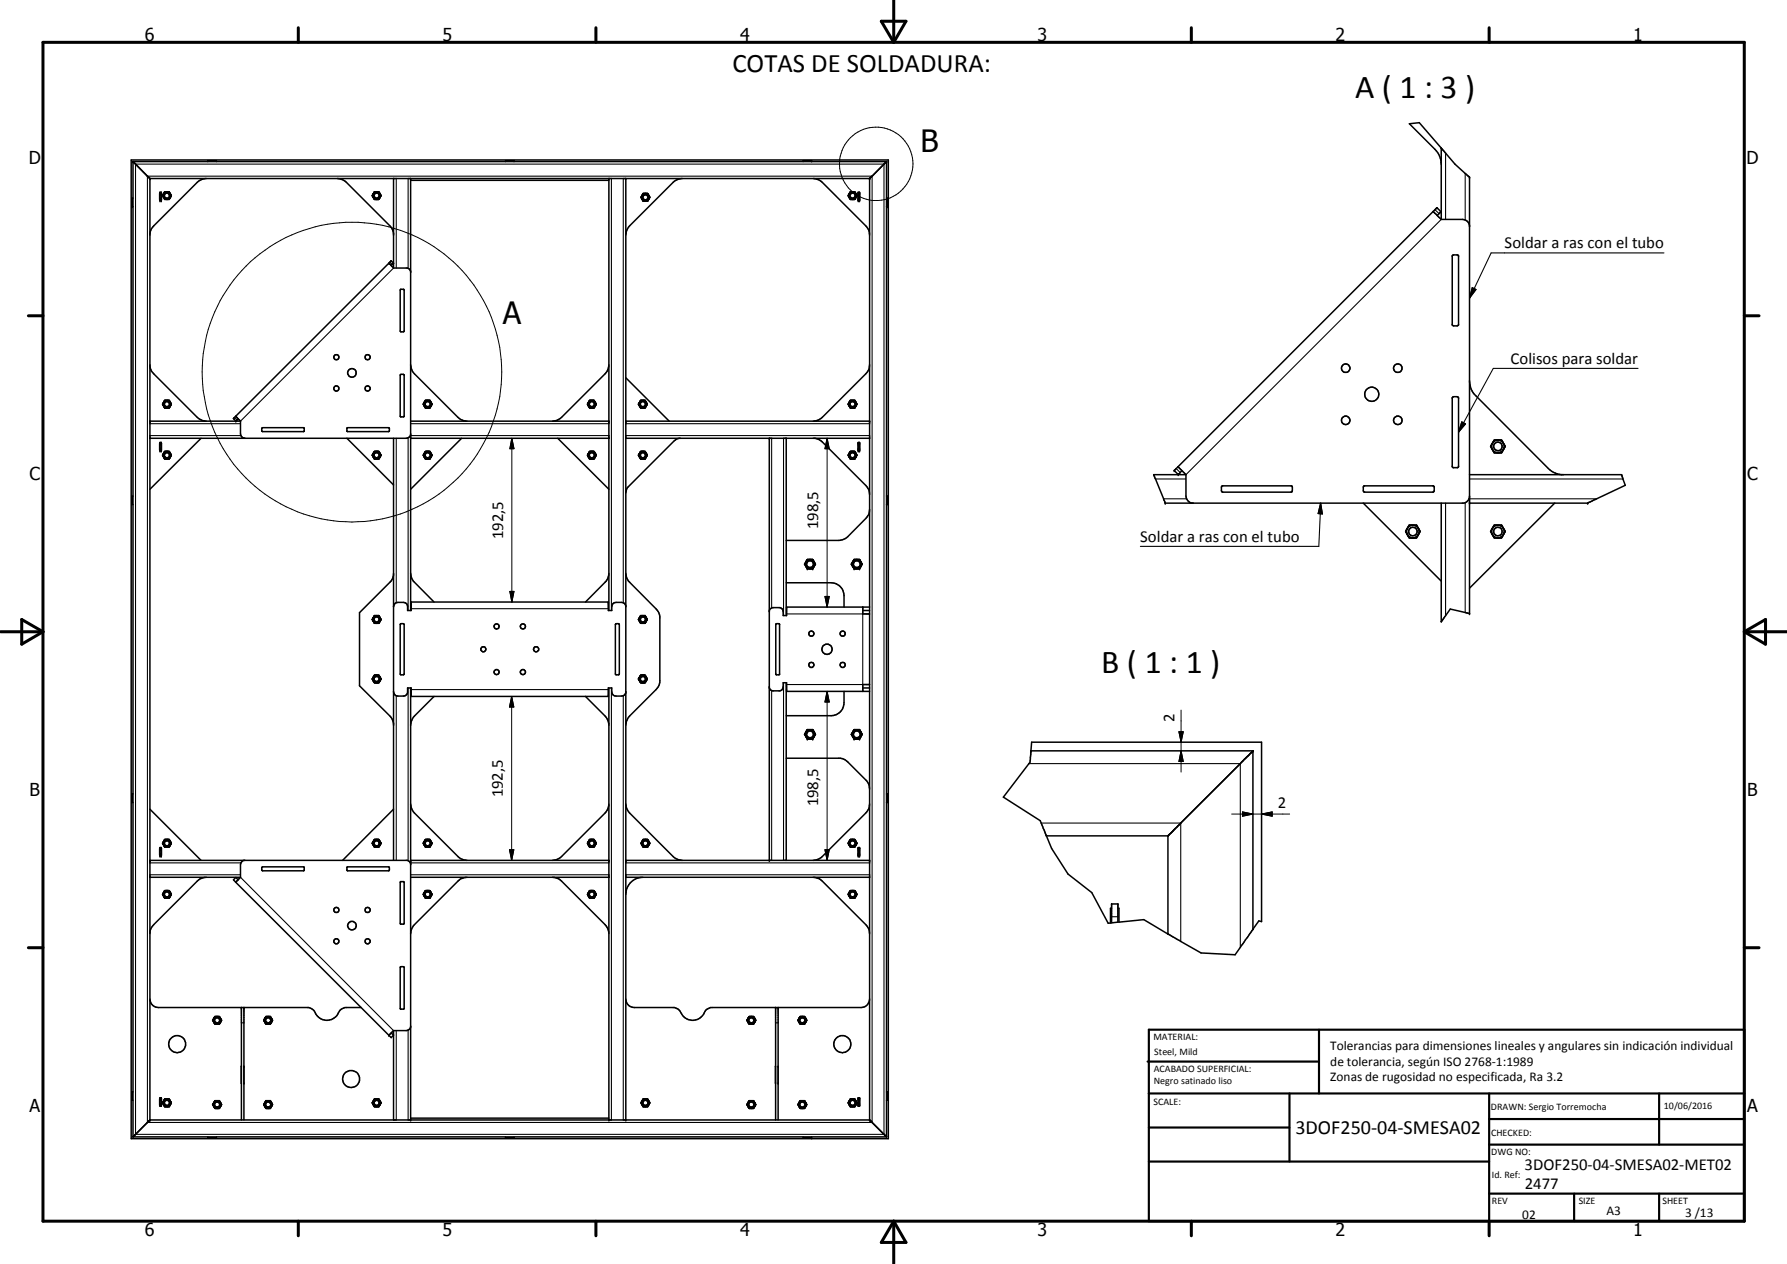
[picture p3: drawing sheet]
<svg xmlns="http://www.w3.org/2000/svg" width="420mm" height="297mm" viewBox="0 0 420 297" stroke-linecap="round" stroke-linejoin="round" font-family="sans-serif">
<g fill="none" stroke="#000" stroke-width=".35">
<path d="M30.8 37.6h178.1v230h-178.1zM31.3 38l4 4M31.3 38h177.1M31.3 38v229.2h177.1v-229.2M48.8 38v-.2h2.1v.2M118.9 38v-.2h2v.2M188.8 38v-.2h2v.2M208.4 38l-3.9 4M338.9 34.8l.8 .9a29.3 29.3 0 0 0 5.2 5.4l.6 .6v102.5l-4.5-1.1-2.1 3M338.9 38.7a5.1 5.1 0 0 0-1.5-3.6l-6-6 2.3-.3 5.2 6v16.8M31.3 46.6h-.2v2h.2M35.3 42h169.2"/>
<path d="M35.3 42v221.2M37.6 45.4v1.6M37.6 45.2h.3v2h-.3zM37.9 45.4v1.6M37.9 46h.1M38.6 45.3l-.3 .7M38.6 45.3a.9 .9 0 0 0 .4 1.6M38.6 45.3l.7-.2 .7 .5M38.7 46.8l.1 .1M38.7 45.1h1.1l.5 .9-.5 .9h-1.1l-.5-.9zM38.8 45.1l-.2 .2M39.7 45.1l.3 .5"/>
<path d="M39.8 46.8l-.1 .1M40 46.5l-.2 .3M40 45.6a.57 .57 0 0 1 0 .8M40 45.6l.2 .4-.2 .4M40 46.4l-.5 .5M48.5 42l-1.1 .2-1 .6-10.3 10.3-.5 .6-.3 1.1M79.3 42l1.2 .2 .9 .6 10.3 10.3 .6 1 .2 .7M87.8 45.5l-.3 .4 .3 .5M87.8 46.4l.1 .2M87.8 45.5l-.1 .5 .1 .4M87.9 45.3a.94 .94 0 0 1 1.5 .4M87.9 46.6l.2 .3"/>
<path d="M87.9 45.3l-.1 .2M88 45.1h1.1l.5 .9-.5 .9h-1.1l-.5-.9zM88.1 45.1l-.2 .2M89 45.1l.5 .7M89.3 46.4l-.8 .5-.6-.3M89.3 46.4l-.3 .5M89.4 45.8v.4M89.4 46.2l-.1 .2M89.5 45.8l-.1 .4M92.5 42v21M96.6 42v101.5M96.6 42.4h46.6"/>
<path d="M143.2 42v101.5M147.1 42v221.2M150.9 46.6l.1 .2M151 45.9l-.1 .7M151 45.9a.88 .88 0 0 1 1.3-.2 .88 .88 0 0 1 .1 1.3M151 45.9l-.2 .4 .1 .3M151 46.8l.5 .4M151 46.8l.3 .4M151.3 45.5l-.3 .4M152.2 45.5l.3 .3a.72 .72 0 0 1-.1 1.2M152.3 45.5h-1.1l-.5 .9 .5 .9h1.1M152.3 45.5l.5 .9-.5 .9"/>
<path d="M152.4 47l-.4 .2M152.4 47l-.2 .2M160.4 42l-1.2 .2-.9 .6-10.3 10.3-.6 1-.3 1.1M191.2 42l1.2 .2 .9 .6 10.3 10.3a2.79 2.79 0 0 1 .9 2.1M199.6 46.2l.1 .2M199.6 45.6l-.1 .3 .1 .3M199.7 46.4l.1 .2M199.7 45.5l-.1 .7M199.8 45.3a.92 .92 0 0 1 1.1-.1 .92 .92 0 0 1 .4 1M199.8 45.3l-.1 .2M199.8 46.6l.1 .2M199.9 46.9l-.5-.9 .5-.9h1.1l.5 .9-.5 .9"/>
<path d="M199.9 46.9h1.1M199.9 46.8l.1 .1M200 45.1l-.2 .2M200.9 45.1l.3 .3M201 46.8l-.1 .1M201.2 46.4l-.2 .4M201.2 46.4l-.3 .3-.5 .2-.6-.3M201.3 45.6l.2 .4-.3 .4M201.8 45.4v1.6M201.8 45.2h.3v2h-.3zM202.1 45.4v1.6M204.5 42v221.2"/>
<path d="M208.4 46.6h.2v2h-.2M337 49.7h.1M337 49.7l1.9 1.9M337.9 50.6l.9-.9-.9-.9-61.8 61.8 .9 .9 .9-.9M338.9 51.6h5a1.68 1.68 0 0 1 1.6 1.4M341.5 60l1.1-.1 .3 .2v16.3l-.3 .2h-.8l-.4-.2zM91.4 61.8l.6 .6M92 62.4l.5 .6M92.5 61.9l-.5 .5M92.5 61.8l-.6-.5-36.5 36.5M92.5 63h3.3l.4 .2 .4 .6M94.2 68h.7l.1 .2v9.6l-.2 .2h-.5l-.2-.2z"/>
<path d="M35.3 99h21.2M35.3 86.1l.3 1.1 .5 .6 10.3 10.3 1 .6 1.1 .3M38.4 94.7v.5M38.4 94.7l-.1 .2 .1 .3M38.4 95.2l.1 .2M38.5 95.4a.86 .86 0 0 0 1.5 0M38.5 94.5l-.1 .2M38.5 95.4l.3 .5M38.6 94.4l.2-.3h.9l.2 .3M38.6 94.4l-.1 .1M38.7 94.1h1.1l.5 .9-.5 .9h-1.1l-.5-.9zM39 94.1l-.4 .3"/>
<path d="M39.5 94.1l.4 .3M39.9 94.4l.1 .1M40 94.5l.1 .2M40 95.4l-.3 .5M40.1 94.7l.1 .2-.1 .3M40.1 94.7v.5M40.1 95.2l-.1 .2M55.4 97.8l-.5 .6 .5 .5 .6-.5M55.4 97.8h.1M55.4 97.8l1.1 1.2M56.5 99l.1 3.2 .3 .5 .7 .3M94.1 88.1l.7-.1 .2 .2v9.6l-.1 .2h-.7l-.1-.2z"/>
<path d="M96.6 99h46.6M96.6 85.7l.2 1.2 .6 .9 10.3 10.3 1 .6 1.1 .3M99.7 94.7l-.1 .2 .1 .3M99.7 95.2l.1 .2M99.7 94.7v.5M99.8 94.5l-.1 .2M99.8 95.4l.3 .5M99.9 94.4l.2-.3h.9l.2 .3M99.9 94.4l-.1 .1M100 94.1h1.1l.5 .9-.5 .9h-1.1l-.5-.9zM100.3 94.1l-.4 .3M100.8 94.1l.5 .4"/>
<path d="M101.2 95.5l-.2 .4M101.3 94.5l.1 .2M101.4 94.7v.5M101.4 94.7l.1 .2-.1 .3M101.4 95.2a.89 .89 0 0 1-.7 .7 .89 .89 0 0 1-.9-.5M138.4 94.5a.57 .57 0 0 0 0 .9M138.4 95.4a.86 .86 0 0 0 1.5 0M138.4 94.5l-.2 .5 .2 .4M138.4 95.4l.3 .5M138.5 94.4l.2-.3h.9l.3 .4M138.5 94.4l-.1 .1M138.6 94.1h1l.6 .9-.6 .9h-1l-.5-.9z"/>
<path d="M138.9 94.1l-.4 .3M139.4 94.1l.5 .4M139.9 94.5l.1 .2M139.9 95.4l-.3 .5M140 94.7v.5M140 94.7l.2 .2-.2 .3M140 95.2l-.1 .2M143.2 85.7l-.3 1.2-.6 .9-10.3 10.3-.9 .6-1.2 .3M147.1 99h57.4M147.1 88.8l10.2 10.2M150.3 94.7v.5M150.3 95.2l.1 .2"/>
<path d="M150.3 94.7l-.2 .2 .2 .3M150.4 94.5l-.1 .2M150.4 95.4a.86 .86 0 0 0 1.5 0M150.4 95.4l.3 .5M150.7 94.1h1l.5 .9-.5 .9h-1l-.6-.9zM150.9 94.1l-.5 .4M151.4 94.1l.4 .3M151.8 94.4l-.2-.3h-.9l-.3 .4M151.8 94.4l.1 .1M151.9 95.4l-.3 .5M151.9 94.5l.1 .5-.1 .4M151.9 94.5a.51 .51 0 0 1 0 .9"/>
<path d="M199.6 95.2a.9 .9 0 0 0 .9 .7 .9 .9 0 0 0 .8-.7M199.6 94.7v.5M199.6 95.2l.4 .7M199.6 94.7l-.1 .2 .1 .3M199.8 94.4l.2-.3h.9l.3 .3M199.8 94.4l-.2 .3M199.9 94.1h1.1l.5 .9-.5 .9h-1.1l-.5-.9zM200.2 94.1l-.4 .3M200.7 94.1l.5 .4M201.2 95.5l-.3 .4M201.2 94.5l.1 .2M201.3 94.7v.5"/>
<path d="M201.3 94.7l.2 .2-.2 .3M204.5 85.7a2.79 2.79 0 0 1-.9 2.1l-10.3 10.3-.9 .6-1.2 .3M341.5 93.3l1.1-.1 .3 .3v16.2l-.2 .2h-1l-.3-.2zM345.5 89.5l.4 1.9 .8 1.3 17.4 17.4 1.1 .9 1.9 .5M31.3 116.6h-.2v2h.2M37.6 104.2v1.6M37.6 104h.3v2h-.3zM37.9 104.2v1.6M38.4 106.7v.5M38.4 106.7l-.1 .2 .1 .3M38.4 107.2l.1 .2M38.4 107.3l.1 .1"/>
<path d="M38.5 107.4l.1 .2M38.5 106.6l-.1 .1M38.6 107.6l.2 .3M38.6 106.3l-.1 .3M38.6 107.6l.7 .3 .6-.3M38.7 106.1h1.1l.5 .9-.5 .9h-1.1l-.5-.9zM38.8 106.1l-.2 .2M39 106.1l-.4 .2M39.5 106.1l.4 .2M39.7 106.1l.2 .2M39.9 106.3l.1 .3M39.9 107.6l-.2 .3"/>
<path d="M40 106.6l.1 .1M40 107.4l-.1 .2M40.1 106.7l.1 .2-.1 .3M40.1 106.7v.5M40.1 107.2l-.1 .2M40.1 107.2v.1M47.3 103l-12 12M61.6 100.6l.2-.1h9.6l.1 .1v.7l-9.7 .1-.3-.2zM81.6 100.6l.1-.1h9.6l.3 .2v.5l-.3 .2h-9.6l-.1-.1zM81.6 103l10.9 11M87.8 107.4l.1 .2M87.8 106.6l-.1 .4 .1 .4"/>
<path d="M87.8 106.6a.45 .45 0 0 0-.1 .7l.2 .3M87.8 107.4v.1M87.9 107.6l.2 .3M87.9 106.3l-.1 .3M88 106.1h1.1l.5 .9-.5 .9h-1.1l-.5-.9zM88.1 106.1l-.2 .2M88.3 106.1l-.4 .2M88.8 106.1l.5 .5M89 106.1l.3 .5M89.3 106.6l.1 .1M89.3 107.4l-.3 .5M89.3 107.4l-.8 .5-.6-.3"/>
<path d="M89.4 106.7v.5M89.4 107.2l-.1 .2M89.4 106.7l.2 .2-.2 .3M92.5 103v99.2M96.6 102.2l-.3 .4-.8 .4h-60.2M96.6 103h46.6M99.7 107.2l.1 .2M99.7 106.7v.5M99.7 106.7l-.1 .2 .1 .3M99.7 107.2v.1M99.8 107.4l.1 .2M99.8 106.6l-.1 .1"/>
<path d="M99.8 106.6h-.1M99.9 106.3l-.1 .3M99.9 107.6l.2 .3M100 106.1h1.1l.5 .9-.5 .9h-1.1l-.5-.9zM100.1 106.1l-.2 .2M100.3 106.1l-.4 .2M100.8 106.1l.5 .5M101 106.1l.3 .5M101.3 106.6l.1 .1M101.3 107.4l-.8 .5-.6-.3M101.3 107.4l-.3 .5M101.4 106.7v.5"/>
<path d="M101.4 107.2l-.1 .2M101.4 106.7l.1 .2-.1 .3M101.4 107.2v.1M108.5 103l-11.9 12M131.1 103l12.1 12M138.3 106.7l.1 .7M138.4 107.4l.1 .2M138.4 106.6l-.2 .3 .1 .4M138.4 106.6l-.2 .1M138.5 106.3l-.1 .3M138.5 107.6l.2 .3M138.6 106.1h1l.6 .9-.6 .9h-1l-.5-.9z"/>
<path d="M138.7 106.1l-.2 .2M138.9 106.1l-.4 .2M139.4 106.1l.5 .5M139.6 106.1l.3 .5M139.9 106.6l.1 .1M139.9 107.4l-.3 .5M139.9 107.4l-.8 .5-.6-.3M140 107.3l-.1 .1M140 106.7v.5M140 107.2l-.1 .2M140 106.7l.2 .2-.2 .3M147.1 103h57.4"/>
<path d="M150.3 106.7v.5M150.3 106.7l-.2 .2 .2 .3M150.3 107.2l.1 .2M150.3 107.3l.1 .1M150.4 107.4l.8 .5 .6-.3M150.4 107.4l.3 .5M150.4 106.6l-.1 .1M150.7 106.1h1l.5 .9-.5 .9h-1l-.6-.9zM150.7 106.1l-.3 .5M150.9 106.1l-.5 .5M151.4 106.1l.4 .2M151.6 106.1l.2 .2"/>
<path d="M151.8 106.3l.4 .6-.2 .4M151.8 106.3l.1 .3M151.8 107.6l-.2 .3M151.9 106.6l.1 .4-.1 .4M151.9 107.4l-.1 .2M151.9 106.6h.1M159.7 103l-1.1 .5-11.1 11.1-.4 1.2M180.9 103v99.2M184.9 103v41.7M191.6 103l.8 .2 .9 .6 10.3 10.3a2.79 2.79 0 0 1 .9 2.1M199.6 106.7l-.1 .2 .1 .3M199.6 107.2l.1 .2"/>
<path d="M199.6 106.7v.5M199.6 107.2v.1M199.7 107.4l.1 .2M199.7 106.6l-.1 .1M199.8 107.6l.6 .3 .7-.3M199.8 106.3l-.1 .3M199.8 107.6l.2 .3M199.9 106.1h1.1l.5 .9-.5 .9h-1.1l-.5-.9zM200 106.1l-.2 .2M200.2 106.1l-.4 .2M200.7 106.1l.4 .2M200.9 106.1l.2 .2"/>
<path d="M201.1 106.3l.1 .3M201.1 107.6l-.2 .3M201.2 106.6l.3 .3-.3 .5M201.2 107.4l-.1 .2M201.2 106.6h.1M201.3 106.6v.7M201.8 104.2v1.6M201.8 104h.3v2h-.3zM202.1 104.2v1.6M204.5 119.7l-.3 1.2-.6 .9-4.3 4.3-.9 .6-1.2 .3h-12.3M208.4 116.6h.2v2h-.2M271.3 111.6l2.7 6.6h70.2l.9-.6 .4-.8"/>
<path d="M271.3 111.5h7.5M271.3 111.5v.1M277 109.7l1.8 1.8M278.8 111.5v5.1a1.8 1.8 0 0 0 1.4 1.6M287.2 114.3l.2-.1h16.2l.3 .3v.8l-.1 .3-.3 .1h-16l-.3-.4zM320.5 118.2l18.4 18.4M320.6 114.3l16.4-.1 .2 .3v.8l-.3 .4h-16l-.3-.1-.1-.3zM338.9 118.2v27.9M345.5 111.5h35.7l.9 2.5-8.8 4.2h-27.8M350.8 105.5l.1 .2M350.8 104.3v1.2M350.9 105.7l.5 .7h1.6l.5-.7"/>
<path d="M351 104l-.4 .8 .3 .9M351 104l-.2 .3M351.3 103.4h1.7l.9 1.5-.9 1.5h-1.7l-.8-1.5zM351.4 103.4l-.4 .6M352 103.4l-1 .6M352.3 103.4a1.75 1.75 0 0 1 1.5 1.8l-.3 .5M353 103.4l.5 .8M353.5 105.7a1.52 1.52 0 0 1-2.6 0M353.5 104.2l.2 .6-.1 .6M365.5 118.2l-20 20M92.5 135.1l-.6 1.5-7.4 7.4v17.2l7.2 7.1 .4 .6 .4 1.1M96.6 134.7l.2 1.2 .4 .7 4.9 4.9"/>
<path d="M143.2 134.7l-.3 1.2-.4 .7-4.8 4.9M147.1 134.7l.3 1.2 .4 .7 6.5 6.5 .5 .6 .3 1.1v15.9l-.8 1.4-6.5 6.5-.5 1-.2 .8M184.9 136.9h10.5a3 3 0 0 1 3 3.1v2.7M189.2 132.6l.6 1M189.2 132.6l.4 .6M189.4 132.2v.8M189.6 133.2l.3 .3 .5 .1M189.6 133.2l.2 .4M189.8 133.6h1.3M189.8 131.5h1.3M189.8 131.5l-.6 1.1M189.8 131.5l-.4 .7"/>
<path d="M190.4 131.5l-.7 .3-.5 .8M190.7 131.5a1.1 1.1 0 0 1 .7 1.6M191.1 131.5l.6 1.1M191.4 133.1l-.7 .5M191.4 133.1l-.3 .5M191.7 132.6l-.6 1M191.7 132.6l-.3 .5M200.2 132.6l.6 1M200.2 132.6l.3 .5M200.5 133.1l.3 .5M200.6 133.3l.6 .3M200.8 133.6h1.3"/>
<path d="M200.8 131.5l-.6 1.1M200.8 131.5h1.3M201.2 131.5a1.1 1.1 0 0 0-.7 1.6M201.5 131.5l.7 .3 .5 .8M202.1 131.5l.6 1.1M202.1 131.5l.4 .7M202.3 133.2l-.3 .3-.5 .1M202.3 133.2l-.2 .4M202.5 132.2v.8M202.7 132.6l-.6 1M202.7 132.6l-.4 .6M330.9 124.2l-.2 .6 .1 .6 .3 .5"/>
<path d="M331 124l.4-.6h1.5l.5 .6a1.05 1.05 0 0 1 0 1.6M331 124l-.2 .3a.81 .81 0 0 0 .1 1.3l.2 .4M331.1 126l.3 .4M331.3 123.4h1.8l.8 1.5-.8 1.5h-1.8l-.8-1.5zM332 123.4l-1 .6M332.3 123.4a1.43 1.43 0 0 1 1.1 2.2M333.4 125.6a1.44 1.44 0 0 1-2.3 .3M333.4 125.6l-.5 .8M351 124a1.5 1.5 0 0 0 .3 2.1 1.5 1.5 0 0 0 2.2-.5M351 124a1.14 1.14 0 0 0 0 1.8l.4 .6M351.1 123.9l.3-.5h1.6l.5 .8M351.3 123.4h1.7l.9 1.5-.9 1.5h-1.7l-.8-1.5z"/>
<path d="M352 123.4l-1 .6M352.3 123.4l.8 .3 .2 .3M353.4 124l.2 .5v.9M353.5 125.6l-.5 .8M353.6 124.3l.3 .5-.3 .5M353.6 125.4l-.1 .2M353.6 125.3v.2M87.5 159.6l.5 .8h1.1l.5-.8M87.5 145.6l.5-.9h1.1l.5 .9M87.5 159.6l.5-.9h1.1l.5 .9M87.5 145.6l.5 .9h1.1l.5-.9M87.5 159.5l.3 .5"/>
<path d="M87.5 145.6l.3 .4M87.8 145.1l.3-.4h.9l.4 .6M87.8 145.1l-.3 .5M87.8 159.1l-.1 .5 .1 .4M87.8 159.1l-.3 .4M87.8 146l.1 .2M87.8 145.1l-.1 .5 .1 .4M87.9 158.9a.92 .92 0 0 1 1.1-.1 .92 .92 0 0 1 .4 1M87.9 158.9l-.1 .2M87.9 146.2l.2 .3M88.1 158.7l-.2 .2M88.3 144.7l-.5 .4"/>
<path d="M88.8 144.7l.6 .6M89 158.7l.6 .8M89.4 145.3a.92 .92 0 0 1-.4 1 .92 .92 0 0 1-1.1-.1M89.4 145.3l.2 .3M89.4 159.8l-.6 .6M89.4 159.8l-.4 .6M89.6 159.5l-.2 .3M89.6 145.6l-.6 .9M94.2 146.6h.6l.2 .2v11.6l-.2 .2h-.5l-.2-.2zM144.7 146.7l.7-.1 .2 .2v11.6l-.2 .2h-.5l-.2-.2zM147.1 142.4l-.5-.8h-1.7l-.7 .2a1.88 1.88 0 0 0-.4 1.7h-.8v-2h-46.3v2h-.9v-1.1a1.03 1.03 0 0 0-.9-.8h-1.4a1.08 1.08 0 0 0-1 1M150.1 159.6l.6 .8h1l.5-.8"/>
<path d="M150.1 145.6l.6-.9h1l.5 .9M150.1 159.6l.6-.9h1l.5 .9M150.1 145.6l.6 .9h1l.5-.9M150.1 159.5l.2 .3M150.1 145.6l.6 .9M150.3 145.3a.92 .92 0 0 0 .4 1 .92 .92 0 0 0 1.1-.1M150.3 145.3l-.2 .3M150.3 159.8l.1 .2M150.4 145.1l-.1 .2M150.7 158.7l-.6 .8M150.9 144.7l-.5 .4M151.4 144.7l.4 .2"/>
<path d="M151.6 158.7l.2 .2M151.8 158.9a.92 .92 0 0 0-1.1-.1 .92 .92 0 0 0-.4 1M151.8 158.9l.1 .2M151.8 144.9l.1 .2M151.8 144.9l-.2-.2h-.9l-.3 .4M151.8 146.2l-.2 .3M151.9 145.1l.3 .5M151.9 159.1l.1 .5-.1 .4M151.9 159.1l.3 .4M151.9 145.1l.1 .5-.1 .4M151.9 146l-.1 .2M152.2 159.5l-.3 .5"/>
<path d="M152.2 145.6l-.3 .4M182.5 146.6l.8 .1v11.8l-.2 .1h-.5l-.2-.2zM202.8 142.7v1.6h1.7M202.8 143.5h1.7M204.5 142.7h-19.6v2h-.8a1.54 1.54 0 0 0-.3-1.7l-.4-.2h-1.8l-.6 .3-.1 .5M87.8 160l.1 .2M87.9 160.2l.4 .2M87.9 160.2l.2 .2M92.5 162.6l.2 .4a.87 .87 0 0 0 .8 .6h1.4l.8-.4 .1-.4v-1.1h.9v2h46.3v-2h.8l.1 1.1 .5 .7h2.2l.5-.7M96.6 161.7v101.5M102.1 163.7l-4.9 4.9-.5 1-.1 .8M137.7 163.7l4.8 4.9 .5 1 .2 .8"/>
<path d="M143.2 161.7v101.5M150.4 160l.5 .4M150.4 160l.3 .4M151.8 160.2l-.4 .2M151.8 160.2l-.2 .2M151.9 160l-.1 .2M180.9 161.6l.3 .6 .4 .1h1.8a1.06 1.06 0 0 0 .7-.9v-1h.8v2.1h19.6M184.9 160.4v41.8M184.9 178.2h12.7l.8 .2 .9 .7 4.5 4.5 .4 .7 .3 1.1M189.2 172.6l.6 1.1M189.2 172.6l.6-1.2h1.3l.6 1.2M189.2 172.6h.1"/>
<path d="M189.2 172.6l.6-1.1h1.3l.4 .8-.1 .8M189.8 173.7h1.3M190.4 171.5a1.08 1.08 0 0 0-1 1.1 1.08 1.08 0 0 0 1 1.1M190.7 171.5l.6 .4 .4 .7M191.3 173.3l-.6 .4M191.7 172.6l-.6 1.1M191.7 172.6h.1M198.4 162.5v2.6a3 3 0 0 1-3 3.1h-10.5M200.2 172.6l.6-1.2h1.3l.6 1.2M200.2 172.6l.6 1.1M200.2 172.6h.1M200.2 172.6l.2 .2"/>
<path d="M200.4 172.8l.4 .9M200.4 172.8l.1 .3M200.6 173.3l.6 .4M200.8 173.7h1.3M201.2 171.5l-.6 .4-.2 .9M201.5 171.5l.5 .1 .5 .6M202.5 172.2v.5a1.02 1.02 0 0 1-1 1M202.5 172.3l-.4-.8h-1.3l-.6 1.1M202.5 172.3l.2 .3M202.7 172.6l-.6 1.1M202.7 172.6h.1M202.8 161.7h1.7"/>
<path d="M204.5 160.9h-1.7v1.6M242.4 176.4l-.2 2.7-6.3 8.2 8.7 5.6 1.4 3.5M242.4 176.4h52.2M242.4 176.4l.2-2h54v42.2l-.6-.2-1.4 2M294.6 176.4v42l-4.2 6-8-.5-7.8-4.4M294.6 176.4l-20 20M31.3 186.6h-.2v2h.2M35.3 190.2l12 12M37.6 199.4v1.6M37.6 199.2h.3v2h-.3zM37.9 199.4v1.6M38.4 198.4l.1 .2"/>
<path d="M38.5 198.6a.9 .9 0 0 0 1.5 0M38.5 198.6l.3 .5M38.8 197.3l-.5 .7 .1 .4M39.7 197.3l.3 .4M39.8 199l-.1 .1M40 197.7a.9 .9 0 0 0-1.1-.4 .9 .9 0 0 0-.5 1.1M40 197.7l.1 .7M40 198.6l-.2 .4M40 197.7l.2 .4M40.1 198.4l-.1 .2M40.2 198.1l-.1 .3M40.3 198.2l-.5-.9h-1.1l-.5 .9 .5 .9h1.1"/>
<path d="M40.3 198.2l-.5 .9M87.5 198.2l.5-.9h1.1l.5 .9M87.5 198.2l.5 .9h1.1l.5-.9M87.5 198.1l.3 .5M87.8 198.6l.1 .2M87.8 197.7l-.1 .5 .1 .4M87.8 197.7l-.3 .4M87.9 197.5l-.1 .2M87.9 197.5l.9-.2 .4 .2 .2 .5M87.9 198.8l.2 .3M88.1 197.3l-.2 .2M89 197.3l.5 .7"/>
<path d="M89.3 198.6l-.8 .5-.6-.3M89.3 198.6l-.3 .5M89.4 198v.4M89.4 198.4l-.1 .2M89.5 198l.1 .1M89.6 198.1l-.2 .3M92.5 190.2l-12 12M96.6 188.9l.2 1.2 .6 1 10.3 10.2 1 .6 1.1 .3M99.7 198.4l.1 .2M99.8 197.7l-.2 .4 .1 .3M99.8 197.7a.89 .89 0 0 1 1.5 0M99.8 198.6a.94 .94 0 0 0 1.5 0"/>
<path d="M99.8 197.7l-.1 .7M99.8 198.6l.2 .4M100 199.1h1.1M100 199l.1 .1M100.1 197.3l-.3 .4M101 197.3l.3 .4M101.1 199l-.1 .1M101.2 198.7l-.1 .3M101.3 197.7l.1 .7M101.3 197.7l.2 .4M101.4 198.4l-.1 .2M101.5 198.1l-.1 .3"/>
<path d="M101.6 198.2l-.5-.9h-1.1l-.5 .9 .5 .9M101.6 198.2l-.5 .9M138.4 197.7a.9 .9 0 0 1 1.1-.4 .9 .9 0 0 1 .5 1.1M138.4 197.7a.57 .57 0 0 0 0 .9M138.4 198.6a.9 .9 0 0 0 1.5 0M138.4 197.7l-.2 .5 .2 .4M138.4 198.6l.2 .4M138.6 199l.1 .1M138.6 199.1l-.5-.9 .5-.9h1l.6 .9-.6 .9M138.6 199.1h1M138.7 197.3l-.3 .4M139.6 197.3l.5 .7-.1 .4"/>
<path d="M139.7 199l-.1 .1M139.9 198.6l-.2 .4M140 198.4l-.1 .2M143.2 188.9l-.3 1.2-.6 1-10.3 10.2-.9 .6-1.2 .3M147.1 188.9l.3 1.2 .6 1 10.3 10.2 .9 .6 1.2 .3M151 197.7l-.2 .4 .2 .5M151 198.6l.8 .5 .6-.3M151 197.7l-.1 .5 .1 .4M151 198.6l.2 .4M151.2 199.1h1.1M151.2 199l.1 .1M151.3 197.3l-.3 .4"/>
<path d="M152.2 197.3l.2 .2M152.3 197.3h-1.1l-.5 .9 .5 .9M152.3 197.3l.5 .9-.5 .9M152.4 197.5l-.6-.2-.5 .1-.3 .3M152.4 197.5l.1 .2M152.4 198.8l-.2 .3M152.5 197.7a.57 .57 0 0 1 0 .9M152.5 197.7l.1 .5-.1 .4M152.5 198.6l-.1 .2M199.4 198.2l.5-.9h1.1l.5 .9-.5 .9M199.4 198.2l.5 .9M199.5 198.1l.1 .3"/>
<path d="M199.6 198.4l.1 .2M199.7 198.6l.1 .2M199.7 197.7l-.1 .7M199.7 197.7l-.2 .4M199.8 197.5l.6-.2 .5 .1 .3 .3M199.8 197.5l-.1 .2M199.8 198.8l.1 .2M199.9 199.1h1.1M199.9 199l.1 .1M200 197.3l-.2 .2M200.9 197.3l.3 .4M201 199l-.1 .1"/>
<path d="M201.2 198.7l-.2 .3M201.2 197.7v.9M201.2 197.7l.3 .4-.3 .5M201.2 198.6l-.8 .5-.6-.3M201.8 199.4v1.6M201.8 199.2h.3v2h-.3zM202.1 199.4v1.6M204.5 188.9a2.79 2.79 0 0 1-.9 2.2l-10.3 10.2-.9 .6-1.2 .3M208.4 186.6h.2v2h-.2M246 196.4h28.6M246 196.4l1.3 3 3.8 6 5.6 4.4 3.9 7.2 .5-.1v-3.5h.3M274.6 196.4v23.1"/>
<path d="M35.3 202.2h60.5l.5 .4 .3 .3M35.3 206.2h21.2M38.4 209.9v.5l.2 .4M38.4 209.9l-.1 .3 .3 .6M38.5 209.7l-.1 .2M38.6 210.8l.2 .3M38.6 210.8l.7 .3 .6-.3M38.6 209.5l-.1 .2M38.7 209.3h1.1l.5 .9-.5 .9h-1.1l-.5-.9zM38.8 209.3l-.2 .2M39 209.3l-.4 .2M39.5 209.3l.4 .2"/>
<path d="M39.7 209.3h.1M39.8 209.3l.1 .2M39.9 209.5l.1 .2M39.9 210.8l-.2 .3M40 209.7l.1 .2M40 210.6l-.1 .2M40.1 209.9l.1 .3-.2 .4M40.1 209.9l-.1 .7M48.5 206.2l-1.5 .3-.6 .6-10.3 10.2-.5 .6-.3 1.1M55.4 207.3l36.6 36.5 .5-.6-.5-.5M56 206.8l-.6-.6-.5 .6 .5 .5M56 206.8l-.6 .5"/>
<path d="M56.5 206.2l-.5 .6M57.4 202.2l-.5 .2-.3 .5-.1 3.3M61.6 203.8l.2-.1h9.6l.1 .1v.7l-.1 .1h-9.6l-.3-.2zM81.6 203.8l9.7-.1 .3 .2v.5l-.3 .2h-9.6l-.1-.1zM94.2 207.2h.7l.1 .2v9.6l-.1 .2h-.7l-.1-.2zM96.6 202.2h46.6M96.6 206.2h46.6M99.7 209.9l.1 .7M99.7 209.9l-.1 .3 .2 .4M99.8 210.6l.1 .2M99.8 209.7l-.1 .2M99.9 209.5l-.1 .2"/>
<path d="M99.9 210.8l.2 .3M100 209.3h1.1M100 209.3l-.5 .9 .5 .9h1.1l.5-.9-.5-.9M100 209.3l-.1 .2M100.1 209.3h-.1M100.3 209.3l-.4 .2M100.8 209.3l.5 .4M101 209.3h.1M101.1 209.3l.1 .3M101.3 210.6l-.3 .5M101.3 209.7l.1 .2M101.3 210.6l-.3 .3-.5 .2-.6-.3"/>
<path d="M101.4 209.9l-.1 .7M101.4 209.9l.1 .3-.2 .4M109.8 206.2l-1.5 .3-.6 .6-10.3 10.2-.6 1-.2 1.1M129.9 206.2h.4a2.63 2.63 0 0 1 1.7 .9l10.3 10.2 .6 1 .3 1.1M138.4 209.7l-.2 .5 .2 .4M138.4 209.7a.57 .57 0 0 0 0 .9M138.4 210.6l.1 .2M138.5 209.5l-.1 .2M138.5 210.8l.2 .3M138.6 209.3l-.1 .2M138.6 209.3h1M138.6 209.3l-.5 .9 .5 .9h1l.6-.9-.6-.9"/>
<path d="M138.7 209.3h-.1M138.9 209.3l-.4 .2M139.4 209.3l.5 .4M139.6 209.3h.1M139.7 209.3l.2 .4M139.9 209.7l.1 .2M140 209.9a.92 .92 0 0 1-.4 1 .92 .92 0 0 1-1.1-.1M140 209.9l.2 .3-.6 .9M147.1 202.2h57.4M147.1 206.2h57.4M151.2 206.2a4 4 0 0 0-4.1 4M191.2 206.2l1.5 .3 .6 .6 10.3 10.2a2.79 2.79 0 0 1 .9 2.1"/>
<path d="M199.6 209.9l-.1 .3 .3 .6M199.6 209.9l.2 .9M199.8 209.5l-.2 .4M199.8 210.8l.6 .3 .7-.3M199.8 210.8l.2 .3M199.9 209.3h1.1l.5 .9-.5 .9h-1.1l-.5-.9zM200 209.3l-.2 .2M200.2 209.3l-.4 .2M200.7 209.3l.4 .2M200.9 209.3h.1M201 209.3l.1 .2M201.1 209.5l.1 .2"/>
<path d="M201.1 210.8l-.2 .3M201.1 209.5l.1 .1M201.2 209.7l.1 .2M201.2 210.6l-.1 .2M201.3 209.9l-.1 .7M201.3 209.9l.2 .3-.3 .4M261.4 212.4h1.4v4.3l-1.4 .2zM262.8 213.4h.3v3.3l5.8-.6 5.7 3.4M274.6 219.5h.1M35.3 234.8a2 2 0 0 0 1.9 2h35.4l1.1 .6a3.3 3.3 0 0 0 4.2 2.2 3.8 3.8 0 0 0 2.1-2.2l1.1-.6h3.8M50.2 239.5l-.1 .3 .2 .4M50.2 239.5l.1 .7"/>
<path d="M50.3 239.3l-.1 .2M50.5 238.9h1.1l.5 .9-.5 .9h-1.1M50.5 238.9l-.5 .9 .5 .9M50.6 238.9l-.3 .4M51.5 238.9l.3 .4M51.7 239.1l-.7-.2-.7 .4M51.7 239.1l.1 .1M51.8 239.3l.3 .4-.3 .5M51.8 239.3v.9M56.8 236.8v26.4M57.4 236.8v26.4M62.3 239.3l-.3 .4 .3 .5"/>
<path d="M62.3 239.3v.9M62.5 238.9h1.1l.5 .9-.5 .9h-1.1l-.5-.9zM62.6 238.9l-.3 .3M63.5 238.9l.2 .2M63.7 239.1l-.6-.2-.8 .4M63.7 239.1l.1 .2M63.8 239.3l.1 .2M63.9 239.5l-.1 .7M63.9 239.5l.1 .3-.2 .4M94.1 227.2h.7l.2 .2v9.6l-.1 .2h-.7l-.1-.2zM147.1 234.8a2 2 0 0 0 2.1 2h9.4l1.1 .6a3.3 3.3 0 0 0 4.2 2.2l.7-.4 .8-.9a2.13 2.13 0 0 1 1.7-1.5h35.4a2 2 0 0 0 2-2M175.8 239.5l-.1 .3 .2 .4"/>
<path d="M175.8 239.5l.1 .7M175.9 239.3l-.1 .2M176 239.1l.6-.2 .7 .2M176 239.1l-.1 .2M176.1 238.9h1.1l.5 .9-.5 .9h-1.1M176.1 238.9l-.5 .9 .5 .9M176.2 238.9l-.2 .2M177.1 238.9l.3 .4M177.3 239.1l.1 .1M177.4 239.3l.3 .4-.3 .5M177.4 239.3v.9M182.4 236.8v26.4"/>
<path d="M183 236.8v26.4M187.9 239.3l-.2 .4 .2 .5M187.9 239.3v.9M187.9 239.3a.94 .94 0 0 1 1.5 0M188.2 238.9l-.3 .4M189.1 238.9l.2 .2M189.2 238.9h-1.1l-.5 .9 .5 .9h1.1M189.2 238.9l.5 .9-.5 .9M189.4 239.2v.1M189.4 239.3l.1 .2M189.5 239.5l.1 .3-.2 .4M189.5 239.5l-.1 .7"/>
<path d="M31.3 256.6h-.2v2h.2M37.6 258.2v1.6M37.6 258h.3v2h-.3zM37.9 258.2v1.6M38.4 259.4l.4 .7h.9l.3-.5M38.4 259v.4M38.4 258.9l-.1 .2 .1 .3M38.4 259.5a.92 .92 0 0 0 1.6 .1M38.7 258.3h1.1l.5 .9-.5 .9h-1.1l-.5-.9zM38.8 258.3l-.4 .6M39.7 258.3l.3 .4M40 258.7a.89 .89 0 0 0-.9-.4 .89 .89 0 0 0-.7 .7"/>
<path d="M40 258.7l.1 .3M40.1 259v.4M40.1 259.4l-.1 .2M40.1 258.9l.1 .2-.1 .3M40.1 259.4v.1M50.2 259.3a.9 .9 0 0 0 .5 1.1 .9 .9 0 0 0 1.1-.4M50.2 259.3a.82 .82 0 0 0 .3 1.1l.1 .1M50.3 240.2a.89 .89 0 0 0 1.5 0M50.3 240.2l.3 .5M50.5 258.7h1.1l.5 .9-.5 .9h-1.1l-.5-.9zM50.8 258.7l-.6 .6M51.3 258.7l.5 .4"/>
<path d="M51.8 259l-.3-.3h-.9l-.4 .6M51.8 259.1l.1 .2M51.8 240.2l-.3 .5M51.9 259.3l-.1 .7M51.9 259.3l.2 .3-.3 .4M56.8 250.6v4M62.2 259.3l.1 .7M62.2 259.3l-.2 .3 .3 .4M62.3 240.2l.3 .3 .5 .2 .6-.3M62.3 240.2l.3 .5M62.3 259.1l-.1 .2M62.5 258.7h1.1l.5 .9-.5 .9h-1.1l-.5-.9z"/>
<path d="M62.8 258.7l-.5 .4M63.3 258.7l.4 .3M63.7 259l-.2-.3h-.9l-.3 .3M63.7 240.4l-.2 .3M63.7 259l.2 .3M63.8 240.2l-.1 .2M63.9 259.3l.1 .3-.3 .6M63.9 259.3l-.2 .9M87.8 258.7l-.3 .4 .3 .5M87.8 259.6l.1 .2M87.8 258.7l-.1 .5 .1 .4M87.9 258.5l-.1 .2"/>
<path d="M87.9 258.5l.9-.2 .4 .2 .2 .5M88 258.3h1.1l.5 .9-.5 .9h-1.1l-.5-.9zM88.1 258.3l-.2 .2M89 258.3l.4 .6M89.4 259.4l-.4 .7h-.9l-.2-.3M89.4 259v.4M89.4 258.9l.2 .2-.2 .3M89.4 259.4a.97 .97 0 0 1-1.5 .4M92 242.7l-.6 .6M92.5 242.2v21M92.5 242.2l-.5 .5M96.6 241.4l-.3 .4-.5 .3-3.3 .1"/>
<path d="M151 258.7l-.2 .4 .2 .5M151 259.6l.3 .5h.9l.2-.3M151 259.6l.8 .5 .6-.3M151 258.7l-.1 .5 .1 .4M151.2 258.3h1.1l.5 .9-.5 .9h-1.1l-.5-.9zM151.3 258.3l-.3 .4M152.2 258.3l.2 .2M152.4 258.5l-.6-.2-.5 .1-.3 .3M152.4 258.5l.1 .2M152.5 258.7a.48 .48 0 0 1 .1 .8M152.5 258.7l.1 .5-.2 .6M175.8 259.3l-.1 .3 .3 .6"/>
<path d="M175.8 259.3l.2 .9M175.9 240.2l.1 .2M176 259l.2-.3h.9l.3 .3M176 259l-.2 .3M176 240.4l.2 .3M176.1 258.7h1.1l.5 .9-.5 .9h-1.1l-.5-.9zM176.4 258.7l-.4 .3M176.9 258.7l.5 .4M177.4 259.1l.1 .2M177.4 240.2l-.3 .3-.5 .2-.6-.3M177.4 240.2l-.3 .5M177.5 259.3l-.1 .7"/>
<path d="M177.5 259.3l.2 .3-.3 .4M182.3 254.6h.1M182.3 250.6h.1M187.8 259.3a.9 .9 0 0 0 .8 1.2 .9 .9 0 0 0 .9-1.2M187.8 259.3l.4-.6h.9l.4 .6M187.8 259.3l-.1 .3 .5 .9M187.9 240.2a.89 .89 0 0 0 1.5 0M187.9 240.2l.3 .5M188.1 258.7h1.1l.5 .9-.5 .9h-1.1l-.5-.9zM188.4 258.7l-.6 .6M188.9 258.7l.6 .6M189.4 240.2l-.3 .5"/>
<path d="M189.5 259.3a.79 .79 0 0 1-.3 1.1l-.1 .1M199.6 258.9l-.1 .2 .1 .3M199.6 259.4l.1 .2M199.6 259v.4M199.6 259.4v.1M199.7 259.6l.1 .2M199.7 258.7l-.1 .3M199.8 258.5l.6-.2 .5 .1 .3 .3M199.8 258.5l-.1 .2M199.9 258.3h1.1l.5 .9-.5 .9h-1.1l-.5-.9zM200 258.3l-.2 .2M200.9 258.3l.3 .4"/>
<path d="M201.2 259.7l-.3 .4h-.9l-.2-.3M201.2 258.7a.91 .91 0 0 1-.2 1.2 .91 .91 0 0 1-1.2-.1M201.2 258.7l.3 .4-.2 .4M201.8 258.2v1.6M201.8 258h.3v2h-.3zM202.1 258.2v1.6M208.4 256.6h.2v2h-.2M35.3 263.2h169.2M35.3 263.2l-4 3.9M48.8 267.2v.2h2.1v-.2M51.8 260l-.3 .5M62.3 260l.3 .3 .5 .2 .6-.3"/>
<path d="M62.3 260l.3 .5M63.7 260.2l-.2 .3M96.6 262.8h46.6M118.9 267.2v.2h2v-.2M176 260.2l.2 .3M177.4 260l-.3 .3-.5 .2-.6-.3M177.4 260l-.3 .5M188.8 267.2v.2h2v-.2M204.5 263.2l3.9 3.9"/>
<circle cx="39.2" cy="46" r=".6"/>
<circle cx="88.6" cy="46" r=".59"/>
<circle cx="151.7" cy="46.4" r=".6"/>
<circle cx="200.5" cy="46" r=".6"/>
<circle cx="39.2" cy="95" r=".59"/>
<circle cx="79.1" cy="83.9" r=".61"/>
<circle cx="79.1" cy="91.3" r=".6"/>
<circle cx="82.7" cy="87.6" r="1"/>
<circle cx="86.4" cy="83.9" r=".63"/>
<circle cx="86.4" cy="91.3" r=".61"/>
<circle cx="100.6" cy="95" r=".59"/>
<circle cx="139.1" cy="95" r=".59"/>
<circle cx="151.1" cy="95" r=".6"/>
<circle cx="200.5" cy="95" r=".59"/>
<circle cx="316.4" cy="86.5" r=".98"/>
<circle cx="316.4" cy="98.8" r="1"/>
<circle cx="322.5" cy="92.6" r="1.66"/>
<circle cx="328.7" cy="86.5" r="1.01"/>
<circle cx="328.7" cy="98.8" r="1.01"/>
<circle cx="39.2" cy="107" r=".59"/>
<circle cx="88.5" cy="107" r=".6"/>
<circle cx="100.6" cy="107" r=".62"/>
<circle cx="139.1" cy="107" r=".6"/>
<circle cx="151.1" cy="107" r=".61"/>
<circle cx="200.4" cy="107" r=".6"/>
<circle cx="352.2" cy="104.9" r="1"/>
<circle cx="190.5" cy="132.6" r=".79"/>
<circle cx="201.4" cy="132.6" r=".81"/>
<circle cx="332.2" cy="124.9" r="1"/>
<circle cx="352.2" cy="124.9" r="1"/>
<circle cx="88.6" cy="145.6" r=".6"/>
<circle cx="88.6" cy="159.6" r=".6"/>
<circle cx="113.6" cy="152.6" r=".6"/>
<circle cx="116.7" cy="157.9" r=".59"/>
<circle cx="116.8" cy="147.2" r=".61"/>
<circle cx="122.9" cy="157.9" r=".6"/>
<circle cx="122.9" cy="147.2" r=".61"/>
<circle cx="126.1" cy="152.6" r=".61"/>
<circle cx="151.2" cy="145.6" r=".6"/>
<circle cx="151.2" cy="159.5" r=".6"/>
<circle cx="190.8" cy="148.9" r=".6"/>
<circle cx="190.8" cy="156.3" r=".59"/>
<circle cx="194.5" cy="152.6" r="1.19"/>
<circle cx="198.1" cy="156.3" r=".61"/>
<circle cx="198.1" cy="148.9" r=".6"/>
<circle cx="190.4" cy="172.6" r=".8"/>
<circle cx="201.4" cy="172.6" r=".8"/>
<circle cx="39.2" cy="198.2" r=".59"/>
<circle cx="88.5" cy="198.2" r=".61"/>
<circle cx="100.6" cy="198.2" r=".6"/>
<circle cx="139.2" cy="198.2" r=".59"/>
<circle cx="151.8" cy="198.2" r=".6"/>
<circle cx="200.4" cy="198.2" r=".6"/>
<circle cx="39.2" cy="210.2" r=".59"/>
<circle cx="79.1" cy="213.8" r=".6"/>
<circle cx="82.7" cy="217.5" r="1.01"/>
<circle cx="86.4" cy="213.8" r=".61"/>
<circle cx="100.6" cy="210.2" r=".6"/>
<circle cx="139.1" cy="210.2" r=".6"/>
<circle cx="200.5" cy="210.2" r=".62"/>
<circle cx="51.1" cy="239.8" r=".59"/>
<circle cx="63.1" cy="239.8" r=".6"/>
<circle cx="79.1" cy="221.2" r=".59"/>
<circle cx="86.4" cy="221.2" r=".61"/>
<circle cx="176.6" cy="239.8" r=".6"/>
<circle cx="188.6" cy="239.8" r=".59"/>
<circle cx="39.2" cy="259.2" r=".59"/>
<circle cx="41.7" cy="245.4" r="2.01"/>
<circle cx="51.1" cy="259.6" r=".59"/>
<circle cx="63.1" cy="259.6" r=".6"/>
<circle cx="82.6" cy="253.6" r="2.01"/>
<circle cx="88.6" cy="259.2" r=".61"/>
<circle cx="151.7" cy="259.1" r=".61"/>
<circle cx="176.7" cy="259.6" r=".62"/>
<circle cx="188.6" cy="259.6" r=".61"/>
<circle cx="198" cy="245.4" r="2.01"/>
<circle cx="200.5" cy="259.2" r=".6"/>
</g>
<g fill="#000">
<circle cx="31.3" cy="38" r=".18"/>
<circle cx="190.8" cy="37.8" r=".18"/>
<circle cx="208.4" cy="38" r=".18"/>
<circle cx="31.1" cy="48.6" r=".18"/>
<circle cx="35.3" cy="42" r=".18"/>
<circle cx="37.6" cy="47.2" r=".18"/>
<circle cx="37.9" cy="47.2" r=".18"/>
<circle cx="96.6" cy="42" r=".18"/>
<circle cx="143.2" cy="42" r=".18"/>
<circle cx="147.1" cy="42" r=".18"/>
<circle cx="201.8" cy="47.2" r=".18"/>
<circle cx="202.1" cy="47.2" r=".18"/>
<circle cx="204.5" cy="42" r=".18"/>
<circle cx="208.6" cy="48.6" r=".18"/>
<circle cx="337.9" cy="48.8" r=".18"/>
<circle cx="338.8" cy="49.7" r=".18"/>
<circle cx="345.5" cy="41.7" r=".18"/>
<circle cx="91.4" cy="61.8" r=".18"/>
<circle cx="35.3" cy="99" r=".18"/>
<circle cx="55.4" cy="98.9" r=".18"/>
<circle cx="143.2" cy="99" r=".18"/>
<circle cx="147.1" cy="99" r=".18"/>
<circle cx="204.5" cy="99" r=".18"/>
<circle cx="31.1" cy="116.6" r=".18"/>
<circle cx="37.6" cy="106" r=".18"/>
<circle cx="37.9" cy="106" r=".18"/>
<circle cx="180.9" cy="103" r=".18"/>
<circle cx="201.8" cy="106" r=".18"/>
<circle cx="202.1" cy="106" r=".18"/>
<circle cx="208.6" cy="116.6" r=".18"/>
<circle cx="274" cy="118.2" r=".18"/>
<circle cx="276.1" cy="110.6" r=".18"/>
<circle cx="277" cy="111.5" r=".18"/>
<circle cx="345.5" cy="118.2" r=".18"/>
<circle cx="373.3" cy="118.2" r=".18"/>
<circle cx="189.8" cy="131.5" r=".18"/>
<circle cx="189.8" cy="133.6" r=".18"/>
<circle cx="191.1" cy="131.5" r=".18"/>
<circle cx="191.1" cy="133.6" r=".18"/>
<circle cx="200.8" cy="133.6" r=".18"/>
<circle cx="200.8" cy="131.5" r=".18"/>
<circle cx="202.1" cy="133.6" r=".18"/>
<circle cx="202.1" cy="131.5" r=".18"/>
<circle cx="96.7" cy="141.5" r=".18"/>
<circle cx="143" cy="141.5" r=".18"/>
<circle cx="345.5" cy="144.2" r=".18"/>
<circle cx="189.8" cy="171.5" r=".18"/>
<circle cx="189.8" cy="173.7" r=".18"/>
<circle cx="191.1" cy="173.7" r=".18"/>
<circle cx="191.1" cy="171.5" r=".18"/>
<circle cx="200.8" cy="171.5" r=".18"/>
<circle cx="200.8" cy="173.7" r=".18"/>
<circle cx="202.1" cy="171.5" r=".18"/>
<circle cx="202.1" cy="173.7" r=".18"/>
<circle cx="242.4" cy="176.4" r=".18"/>
<circle cx="294.6" cy="176.4" r=".18"/>
<circle cx="37.6" cy="199.2" r=".18"/>
<circle cx="37.9" cy="199.2" r=".18"/>
<circle cx="201.8" cy="199.2" r=".18"/>
<circle cx="202.1" cy="199.2" r=".18"/>
<circle cx="35.3" cy="202.2" r=".18"/>
<circle cx="37.6" cy="201.2" r=".18"/>
<circle cx="37.9" cy="201.2" r=".18"/>
<circle cx="96.6" cy="202.2" r=".18"/>
<circle cx="143.2" cy="202.2" r=".18"/>
<circle cx="147.1" cy="202.2" r=".18"/>
<circle cx="180.9" cy="202.2" r=".18"/>
<circle cx="201.8" cy="201.2" r=".18"/>
<circle cx="202.1" cy="201.2" r=".18"/>
<circle cx="204.5" cy="202.2" r=".18"/>
<circle cx="56.8" cy="236.8" r=".18"/>
<circle cx="57.4" cy="236.8" r=".18"/>
<circle cx="182.4" cy="236.8" r=".18"/>
<circle cx="183" cy="236.8" r=".18"/>
<circle cx="31.1" cy="256.6" r=".18"/>
<circle cx="37.6" cy="258" r=".18"/>
<circle cx="37.9" cy="258" r=".18"/>
<circle cx="57.4" cy="254.6" r=".18"/>
<circle cx="57.4" cy="250.6" r=".18"/>
<circle cx="91.4" cy="243.3" r=".18"/>
<circle cx="183" cy="254.6" r=".18"/>
<circle cx="183" cy="250.6" r=".18"/>
<circle cx="201.8" cy="258" r=".18"/>
<circle cx="202.1" cy="258" r=".18"/>
<circle cx="208.6" cy="256.6" r=".18"/>
<circle cx="35.3" cy="263.2" r=".18"/>
<circle cx="96.6" cy="263.2" r=".18"/>
<circle cx="143.2" cy="263.2" r=".18"/>
<circle cx="147.1" cy="263.2" r=".18"/>
<circle cx="190.8" cy="267.4" r=".18"/>
<circle cx="204.5" cy="263.2" r=".18"/>
</g>
<g fill="none" stroke="#000" stroke-width=".25">
<path d="M31.9 38.6h175.9v228h-175.9zM339.9 36v15.6M34.7 41.4h170.4v222.4h-170.4zM37.6 46.6h.3M37.6 45.8h.3M93.2 42v21M96 42v21M143.8 42v101.5M146.5 42v99.6M201.8 46.6h.3M201.8 45.8h.3M337.4 49.3l1 .9"/>
<path d="M338.9 51.6l-60.1 59.9M344.5 40.8v10.9M391.2 59.4h-40.6l-5.1 10.7M91.7 61.6l.5 .5M92.5 63l-36 36M346.1 67.6l.9 .4-1.5 2.1zM35.3 99.6h21.2M55.1 98.1l.6 .6M96.6 99.6h46.6M147.1 99.6h57.4M343.7 99.1l.9 .5-1.7 2zM385.1 86.6h-34l-8.2 15"/>
<path d="M35.3 102.4h21.3M37.6 104.6h.3M37.6 105.4h.3M93.2 103v38.6M96 102.9v40.6M96.6 102.4h46.6M147.1 102.4h57.4M181.4 103v39.9M184.2 103v41.7M201.8 104.6h.3M201.8 105.4h.3M271.7 112.6h7.1"/>
<path d="M273.6 117.2h5.4M276.6 110.1l.9 .9M310.5 118.2l.4 2.6-1-.1zM310.5 118.2l-.4 10.2h-42M339.9 118.2v26.5M344.5 118.1v25.8M345.5 117.2h29.9M345.5 112.6h36.1M96.7 143h46.3M184.9 144.3h17.9v16.6h-17.9M93.2 163.5v38.7M96 161.7v40.5"/>
<path d="M96.7 162.1h46.3M143.8 161.7v101.5M146.5 163.5v99.7M181.4 162.3v39.9M184.2 160.4v41.8M241.9 179.5h49.7v43.1M37.6 199.8h.3M201.8 199.8h.3M244.8 193.4h32.8v27.8M35.3 205.6h21.2M35.3 202.8h21.3M37.6 200.6h.3"/>
<path d="M56.5 206.2l36 36M96.6 205.6h46.6M96.6 202.8h46.6M147.1 205.6h57.4M147.1 202.8h57.4M201.8 200.6h.3M261.4 215.4h1.4M37.6 258.6h.3M37.6 259.4h.3M56.8 240.4h.6M93.2 242.2v21M96 242.1v21.1"/>
<path d="M182.4 240.4h.6M201.8 258.6h.3M201.8 259.4h.3"/>
</g>
<g fill="none" stroke="#000" stroke-width=".71">
<path d="M10.1 9.9h400v277.1h-400zM70.1 6.5v3.4M140.1 6.5v3.4M207.2 5h5.8l-2.9 4.9zM210.1 0v9.9M280.1 6.5v3.4M350.1 6.5v3.4M6.7 74.2h3.4M410.1 74.2h3.5M.1 148.5h10M5.1 145.6l5 2.9-5 2.9zM410.1 148.5h10"/>
<path d="M410.1 148.5l5-2.9v5.8zM6.7 222.7h3.4M410.1 222.7h3.5M70.1 287v3.4M140.1 287v3.4M210.1 287v10M210.1 287l2.9 5h-5.8zM280.1 287v3.4M350.1 287v3.4"/>
</g>
<g fill="none" stroke="#000" stroke-width=".51">
<path d="M269.8 249.5h40.3M270.1 242h140v45h-140zM270.1 257h140M303.2 257v16M310.1 242v15M350.1 257v30M390.1 257v12M270.1 265h33.1M270.1 273h80M350.1 269h60M350.1 263h60M350.1 280.5h60"/>
<path d="M370.1 280.5v6.5M390.1 280.5v6.5"/>
</g>
<g fill="none" stroke="#000" stroke-width=".24">
<path d="M120.3 103l.6 2.5h-1zM120.3 103v38.5M194.5 103l.5 2.5h-1zM194.5 103v39.7M119.9 139h1l-.6 2.5zM194 140.2h1l-.5 2.5zM120.3 163.7l.5 2.5h-1zM120.3 163.7v38.5M194.5 162.5l.5 2.5h-1zM194.5 162.5v39.7M277.2 172h1l-.5 2.4zM277.7 176.4l.5 2.5h-1z"/>
<path d="M277.7 166.9v14.5M119.8 199.7h1l-.5 2.5zM194 199.7h1l-.5 2.5zM289.6 191.3h13.6M292.1 190.8l2.5 .5-2.5 .5zM296.6 191.3l2.5-.5v1z"/>
<circle cx="206" cy="38.5" r="8.6"/>
<circle cx="82.7" cy="87.4" r="35.2"/>
</g>
<g fill="#000">
<path d="M346.1 67.6l.9 .4-1.5 2.1zM343.7 99.1l.9 .5-1.7 2zM120.3 103l.6 2.5h-1zM194.5 103l.5 2.5h-1zM119.9 139h1l-.6 2.5zM310.5 118.2l.4 2.6-1-.1zM194 140.2h1l-.5 2.5zM120.3 163.7l.5 2.5h-1zM194.5 162.5l.5 2.5h-1zM277.2 172h1l-.5 2.4zM277.7 176.4l.5 2.5h-1zM119.8 199.7h1l-.5 2.5z"/>
<path d="M194 199.7h1l-.5 2.5zM292.1 190.8l2.5 .5-2.5 .5zM296.6 191.3l2.5-.5v1z"/>
</g>
<g font-size="7.9">
<text x="318.6" y="23.1">A ( 1 : 3 )</text>
<text x="258.9" y="158.2">B ( 1 : 1 )</text>
</g>
<g font-size="7.2">
<text x="216.4" y="35.7">B</text>
<text x="118.2" y="76">A</text>
</g>
<text font-size="6.3" x="172.2" y="16.9">COTAS DE SOLDADURA:</text>
<text font-size="4.7" x="304.6" y="266.5">3DOF250-04-SMESA02</text>
<g font-size="4.2">
<text x="34" y="9.6">6</text>
<text x="104" y="9.6">5</text>
<text x="174" y="9.6">4</text>
<text x="244" y="9.6">3</text>
<text x="314" y="9.6">2</text>
<text x="384" y="9.6">1</text>
<text x="6.8" y="38.7">D</text>
<text x="410.6" y="38.7">D</text>
<text x="7" y="112.9">C</text>
<text x="410.8" y="112.9">C</text>
<text x="7" y="187.1">B</text>
<text x="410.8" y="187.1">B</text>
<text x="7" y="261.4">A</text>
<text x="410.8" y="261.4">A</text>
<text x="34" y="290.4">6</text>
<text x="104" y="290.4">5</text>
<text x="174" y="290.4">4</text>
<text x="244" y="290.4">3</text>
<text x="314" y="290.4">2</text>
<text x="384" y="290.4">1</text>
</g>
<g font-size="3.9">
<text x="353.8" y="58.4">Soldar a ras con el tubo</text>
<text x="355.2" y="85.5">Colisos para soldar</text>
<text x="192.4" y="124.4" transform="rotate(-90 192.4 124.4)">198,5</text>
<text x="118.3" y="126.7" transform="rotate(-90 118.3 126.7)">192,5</text>
<text x="268.1" y="127.4">Soldar a ras con el tubo</text>
<text x="276.2" y="169.7" transform="rotate(-90 276.2 169.7)">2</text>
<text x="118.2" y="187.4" transform="rotate(-90 118.2 187.4)">192,5</text>
<text x="192.4" y="189.5" transform="rotate(-90 192.4 189.5)">198,5</text>
<text x="300.5" y="189.8">2</text>
<text x="358.5" y="275">3DOF250-04-SMESA02-MET02</text>
<text x="358.5" y="279.4">2477</text>
</g>
<g font-size="3.1">
<text x="312.7" y="246.8">Tolerancias para dimensiones lineales y angulares sin indicación individual</text>
<text x="312.7" y="250.4">de tolerancia, según ISO 2768-1:1989</text>
<text x="312.7" y="254">Zonas de rugosidad no especificada, Ra 3.2</text>
<text x="357.9" y="286.4">02</text>
<text x="377.7" y="285.6">A3</text>
<text x="396.2" y="285.9">3 /13</text>
</g>
<g font-size="2.4">
<text x="271.2" y="244.4">MATERIAL:</text>
<text x="271.3" y="252">ACABADO SUPERFICIAL:</text>
<text x="271.4" y="247.9">Steel, Mild</text>
<text x="271.3" y="254.6">Negro satinado liso</text>
<text x="271.2" y="259.7">SCALE:</text>
<text x="350.6" y="260.8">DRAWN: Sergio Torremocha</text>
<text x="391.2" y="260.6">10/06/2016</text>
<text x="350.6" y="267">CHECKED:</text>
<text x="350.6" y="271.4">DWG NO:</text>
<text x="350.8" y="276.9">Id. Ref:</text>
<text x="350.8" y="282.8">REV</text>
<text x="371.2" y="282.9">SIZE</text>
<text x="390.9" y="282.9">SHEET</text>
</g>
</svg>
